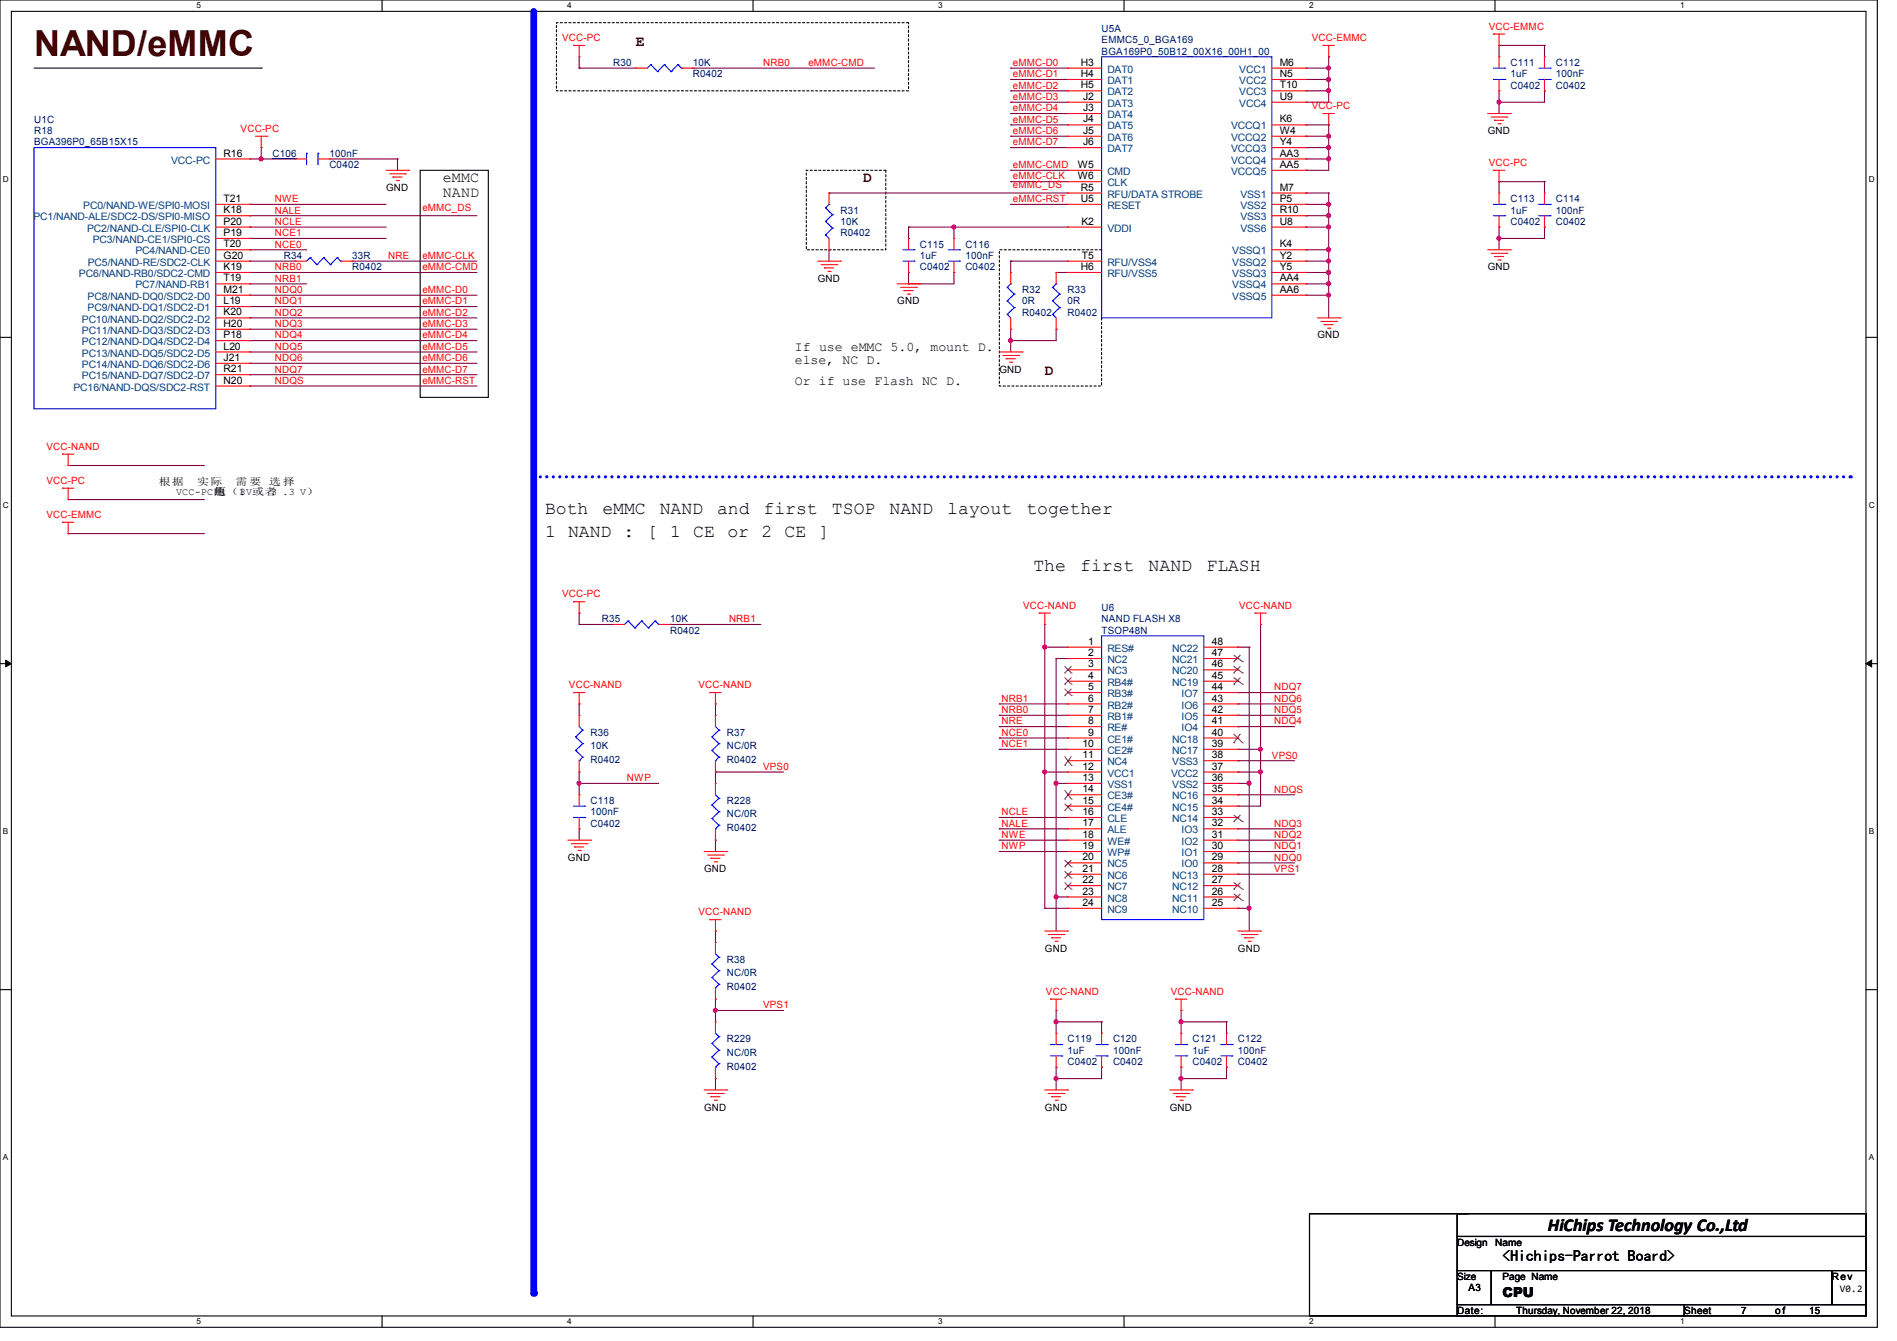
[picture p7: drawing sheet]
<svg xmlns="http://www.w3.org/2000/svg" width="297mm" height="210mm" viewBox="0 0 297 210" stroke-linecap="round" stroke-linejoin="round" font-family="sans-serif">
<path d="M0 0h293.9v207.9h-293.9zM1.8 1.8h290.3v204.3h-290.3z" fill="none" stroke="#000" stroke-width=".17"/>
<g fill="#fff">
<path d="M30.8 .2h.7v1.4h-.7z"/>
<path d="M30.8 206.2h.7v1.4h-.7z"/>
</g>
<path d="M59.8 0v1.8M59.8 206.1v1.8" fill="none" stroke="#000" stroke-width=".17"/>
<g fill="#fff">
<path d="M88.8 .2h.7v1.4h-.7z"/>
<path d="M88.8 206.2h.7v1.4h-.7z"/>
</g>
<path d="M117.9 0v1.8M117.9 206.1v1.8" fill="none" stroke="#000" stroke-width=".17"/>
<g fill="#fff">
<path d="M146.9 .2h.7v1.4h-.7z"/>
<path d="M146.9 206.2h.7v1.4h-.7z"/>
</g>
<path d="M176 0v1.8M176 206.1v1.8" fill="none" stroke="#000" stroke-width=".17"/>
<g fill="#fff">
<path d="M205 .2h.7v1.4h-.7z"/>
<path d="M205 206.2h.7v1.4h-.7z"/>
</g>
<path d="M234.1 0v1.8M234.1 206.1v1.8" fill="none" stroke="#000" stroke-width=".17"/>
<g fill="#fff">
<path d="M263.1 .2h.6v1.4h-.6z"/>
<path d="M263.1 206.2h.6v1.4h-.6z"/>
<path d="M.5 27.3h.9v1.4h-.9z"/>
<path d="M292.6 27.3h.9v1.4h-.9z"/>
<path d="M.5 78.4h.9v1.4h-.9z"/>
<path d="M292.6 78.4h.9v1.4h-.9z"/>
</g>
<path d="M0 52.8h1.8M292.1 52.8h1.8" fill="none" stroke="#000" stroke-width=".17"/>
<g fill="#fff">
<path d="M.5 129.5h.8v1.4h-.8z"/>
<path d="M292.6 129.5h.8v1.4h-.8z"/>
</g>
<path d="M0 103.9h1.8M292.1 103.9h1.8" fill="none" stroke="#000" stroke-width=".17"/>
<path d="M.9 103.4l.9 .5-.9 .5zM292.1 103.9l.9-.5v1z" fill="#000" stroke="#000" stroke-width=".16"/>
<g fill="#fff">
<path d="M.5 180.5h.8v1.4h-.8z"/>
<path d="M292.6 180.5h.8v1.4h-.8z"/>
</g>
<path d="M0 155h1.8M292.1 155h1.8" fill="none" stroke="#000" stroke-width=".17"/>
<path d="M126.2 26.7h12.5v12.4h-12.5zM156.5 39.1h16v21.4h-16z" fill="none" stroke="#000" stroke-width=".17" stroke-dasharray=".3 .3"/>
<path d="M83.6 1.8v200.7" fill="none" stroke="#00f" stroke-width="1.1"/>
<circle cx="83.6" cy="202.5" r=".53" fill="#00f"/>
<path d="M83.6 74.7h206.2" fill="none" stroke="#00f" stroke-width=".51" stroke-dasharray="0 1"/>
<circle cx="289.8" cy="74.7" r=".25" fill="#00f" stroke-dasharray="0 1"/>
<path d="M5.3 10.7h35.6M40.9 10.7h.1M65.8 26.7h10.7v35.5h-10.7zM228.1 190.1h64v3.5h-64zM228.1 193.6h64v5.4h-64zM228.1 199h5.4v5.3h-5.4zM229.9 190.1h-24.9v16h24.9M233.5 199h53.3v5.3h-53.3zM286.8 199h5.3v5.3h-5.3zM228.1 204.3h35.6v1.8h-35.6zM263.7 204.3h28.4v1.8h-28.4z" fill="none" stroke="#000" stroke-width=".17"/>
<path d="M87.1 3.6h55.1v10.6h-55.1z" fill="none" stroke="#000" stroke-width=".17" stroke-dasharray=".3 .3"/>
<g fill="none" stroke="#800040" stroke-width=".17">
<path d="M90.7 10.7h.1M90.7 8.9v1.8M90.7 10.7h8.9M108.5 10.7h.1M108.5 10.7h28.4M158.2 10.7h.1M158.2 12.4h.1M158.2 14.2h.1M158.2 16h.1M158.2 17.8h.1M158.2 19.6h.1M158.2 10.7h8.9"/>
<path d="M158.2 12.4h8.9M158.2 14.2h8.9M158.2 16h8.9M158.2 17.8h8.9M158.2 19.6h8.9M204.5 10.7h.1M204.5 12.4h.1M204.5 14.2h.1M204.5 16h.1M204.5 19.6h.1M204.5 10.7h3.5M204.5 12.4h3.5"/>
<path d="M204.5 14.2h3.5M204.5 19.6h3.5M208 8.9h.1M208 10.7h.1M208 14.2h.1M208 19.6h.1M208 12.4h.1M208 8.9v7.1h-3.5M208 19.6v7.1h-3.5M234.7 16h.1M234.7 14.2h.1M234.7 7.1h.1"/>
<path d="M234.7 7.1v1.8M234.7 14.2v3.6M234.7 7.1h7.1M241.8 7.1h.1M241.8 14.2h.1M241.8 14.2v1.8h-7.1M241.8 7.1v1.8M39.1 35.6h.1M39.1 33.8h.1M39.1 32h.1M39.1 39.1h.1M39.1 37.3h.1"/>
<path d="M39.1 24.9h.1M39.1 24.9h7.1M39.1 32h21.4M39.1 33.8h35.6M39.1 35.6h21.4M39.1 39.1h8.9M39.1 37.3h21.4M40.9 24.9h.1M40.9 23.1h.1M40.9 23.1v1.8M51.6 24.9h10.6M62.2 24.9h.1"/>
<path d="M62.2 26.7h.1M62.2 24.9v1.8M129.8 39.1h.1M129.8 30.2h.1M129.8 30.2h37.3M129.8 39.1v1.8M142.2 35.6h.1M142.2 37.3h.1M142.2 35.6h24.9M142.2 35.6v1.7M149.4 35.6h.1M149.4 35.6v1.7"/>
<path d="M158.2 21.3h.1M158.2 23.1h.1M158.2 26.7h.1M158.2 28.4h.1M158.2 32h.1M158.2 21.3h8.9M158.2 23.1h8.9M158.2 26.7h8.9M158.2 32h8.9M158.2 28.4h8.9M204.5 21.3h.1M204.5 23.1h.1"/>
<path d="M204.5 24.9h.1M204.5 26.7h.1M204.5 30.2h.1M204.5 32h.1M204.5 33.8h.1M204.5 35.6h.1M204.5 39.1h.1M204.5 21.3h3.5M204.5 23.1h3.5M204.5 24.9h3.5M204.5 30.2h3.5M204.5 32h3.5"/>
<path d="M204.5 33.8h3.5M204.5 35.6h3.5M204.5 39.1h3.5M208 21.3h.1M208 23.1h.1M208 24.9h.1M208 35.6h.1M208 30.2h.1M208 33.8h.1M208 32h.1M208 39.1h.1M208 30.2v19.6"/>
<path d="M234.7 37.3h.1M234.7 35.6h.1M234.7 28.4h.1M234.7 28.4h7.1M234.7 28.4v1.8M234.7 35.6v3.5M241.8 28.4h.1M241.8 35.6h.1M241.8 35.6v1.7h-7.1M241.8 28.4v1.8M39.1 44.4h.1M39.1 40.9h.1"/>
<path d="M39.1 51.6h.1M39.1 49.8h.1M39.1 48h.1M39.1 46.2h.1M39.1 58.7h.1M39.1 56.9h.1M39.1 55.1h.1M39.1 53.3h.1M39.1 42.7h.1M39.1 40.9h7.1M39.1 42.7h35.6M39.1 44.4h8.9"/>
<path d="M39.1 46.2h35.6M39.1 51.6h35.6M39.1 49.8h35.6M39.1 48h35.6M39.1 58.7h35.6M39.1 56.9h35.6M39.1 55.1h35.6M39.1 53.3h35.6M55.1 40.9h.1M55.1 40.9h19.6M142.2 44.4h.1M142.2 42.7h.1"/>
<path d="M142.2 42.7v1.7M149.4 42.7h.1M149.4 42.7v1.7h-7.2M158.2 40.9h.1M158.2 53.3h.1M158.2 51.6h.1M158.2 40.9h8.9M158.2 40.9v1.8M158.2 51.6v3.5M165.4 42.7h.1M165.4 51.6h.1M165.4 51.6v1.7h-7.2"/>
<path d="M165.4 42.7h1.7M204.5 40.9h.1M204.5 42.7h.1M204.5 44.4h.1M204.5 46.2h.1M204.5 40.9h3.5M204.5 42.7h3.5M204.5 44.4h3.5M204.5 46.2h3.5M208 46.2h.1M208 44.4h.1M208 40.9h.1"/>
<path d="M208 42.7h.1M10.7 72.9h.1M10.7 78.2h.1M10.7 72.9h21.3M10.7 78.2h21.3M39.1 60.5h.1M39.1 60.5h35.6M10.7 83.6h.1M10.7 83.6h21.3M90.7 97.8h.1M90.7 96h.1M90.7 97.8h5.3"/>
<path d="M90.7 96v1.8M104.9 97.8h.1M104.9 97.8h14.2M163.6 97.8h.1M163.6 97.8v44.4M197.4 97.8h.1M197.4 97.8v28.4h-3.6M90.7 110.2h.1M90.7 110.2v1.8M112 110.2h.1M112 110.2v1.8M156.5 113.8h.1"/>
<path d="M156.5 115.6h.1M156.5 117.3h.1M156.5 110.2h.1M156.5 112h.1M156.5 113.8h10.6M156.5 115.6h10.6M156.5 117.3h10.6M156.5 110.2h10.6M156.5 112h10.6M163.6 101.3h.1M163.6 101.3h3.5M165.4 103.1h.1"/>
<path d="M165.4 103.1h1.7M165.4 103.1v42.7M193.8 101.3h.1M193.8 119.1h.1M193.8 108.5h.1M193.8 110.2h.1M193.8 112h.1M193.8 113.8h.1M193.8 117.3h.1M193.8 101.3h1.8M193.8 113.8h8.9M193.8 117.3h3.6"/>
<path d="M193.8 119.1h8.9M193.8 108.5h8.9M193.8 110.2h8.9M193.8 112h8.9M195.6 101.3h.1M195.6 101.3v44.5M197.4 117.3h.1M90.7 129.8h.1M90.7 120.9h.1M90.7 122.7h.1M90.7 120.9v3.6M90.7 129.8v1.8"/>
<path d="M90.7 122.7h12.4M112 120.9h.1M112 131.6h.1M112 120.9h10.7M112 120.9v1.8M112 131.6v1.7M156.5 133.3h.1M156.5 128h.1M156.5 129.8h.1M156.5 131.6h.1M156.5 133.3h10.6M156.5 128h10.6"/>
<path d="M156.5 129.8h10.6M156.5 131.6h10.6M163.6 120.9h.1M163.6 120.9h3.5M165.4 122.7h.1M165.4 122.7h1.7M193.8 136.9h.1M193.8 122.7h.1M193.8 120.9h.1M193.8 124.5h.1M193.8 129.8h.1M193.8 131.6h.1"/>
<path d="M193.8 133.3h.1M193.8 135.1h.1M193.8 126.2h.1M193.8 136.9h8.9M193.8 120.9h3.6M193.8 122.7h1.8M193.8 133.3h8.9M193.8 129.8h8.9M193.8 131.6h8.9M193.8 124.5h8.9M193.8 135.1h8.9M195.6 122.7h.1"/>
<path d="M197.4 120.9h.1M112 145.8h.1M112 158.2h.1M112 156.5h.1M112 145.8v1.8M112 156.5v3.5M112 158.2h10.7M163.6 142.2h.1M163.6 142.2h3.5M165.4 140.5h.1M165.4 158.2h.1M165.4 158.2v3.6"/>
<path d="M165.4 140.5h1.7M184.9 158.2h.1M184.9 158.2v3.6M193.8 142.2h.1M193.8 142.2h1.8M195.6 142.2h.1M112 168.9h.1M112 168.9v1.8M165.4 167.1h.1M165.4 168.9h.1M165.4 160h.1M165.4 167.1v3.6"/>
<path d="M165.4 160h7.1M172.5 160h.1M172.5 167.1h.1M172.5 167.1v1.8h-7.1M172.5 160v1.8M184.9 167.1h.1M184.9 168.9h.1M184.9 160h.1M184.9 167.1v3.6M184.9 160h7.1M192 160h.1M192 167.1h.1"/>
<path d="M192 167.1v1.8h-7.1M192 160v1.8"/>
</g>
<g fill="#f0f" stroke="#f0f" stroke-width=".17">
<circle cx="197.3" cy="117.3" r=".32"/>
<circle cx="197.3" cy="120.9" r=".32"/>
<circle cx="195.6" cy="142.2" r=".32"/>
<circle cx="163.6" cy="120.9" r=".32"/>
<circle cx="163.6" cy="101.3" r=".32"/>
<circle cx="165.3" cy="122.7" r=".32"/>
<circle cx="165.3" cy="140.4" r=".32"/>
<circle cx="195.6" cy="122.7" r=".32"/>
<circle cx="90.7" cy="122.7" r=".32"/>
<circle cx="208" cy="10.6" r=".32"/>
<circle cx="208" cy="12.4" r=".32"/>
<circle cx="208" cy="14.2" r=".32"/>
<circle cx="208" cy="21.3" r=".32"/>
<circle cx="208" cy="23.1" r=".32"/>
<circle cx="208" cy="24.9" r=".32"/>
<circle cx="208" cy="33.8" r=".32"/>
<circle cx="208" cy="42.7" r=".32"/>
<circle cx="208" cy="32" r=".32"/>
<circle cx="208" cy="46.2" r=".32"/>
<circle cx="208" cy="44.4" r=".32"/>
<circle cx="208" cy="35.5" r=".32"/>
<circle cx="149.3" cy="35.5" r=".32"/>
<circle cx="158.2" cy="53.3" r=".32"/>
<circle cx="208" cy="40.9" r=".32"/>
<circle cx="208" cy="39.1" r=".32"/>
<circle cx="234.7" cy="37.3" r=".32"/>
<circle cx="234.7" cy="16" r=".32"/>
<circle cx="40.9" cy="24.9" r=".32"/>
<circle cx="184.9" cy="168.9" r=".32"/>
<circle cx="184.9" cy="160" r=".32"/>
<circle cx="165.3" cy="160" r=".32"/>
<circle cx="165.3" cy="168.9" r=".32"/>
<circle cx="112" cy="158.2" r=".32"/>
</g>
<g fill="none" stroke="#f00" stroke-width=".17">
<path d="M89.8 7.1h.1M89.8 7.1h1.8M90.7 8.9h.1M90.7 7.1v1.8M99.6 10.7h.1M99.6 10.7h1.7M106.7 10.7h1.8M108.5 10.7h.1M167.1 10.7h.1M167.1 12.4h.1M167.1 14.2h.1M167.1 16h.1"/>
<path d="M167.1 17.8h.1M167.1 19.6h.1M167.1 17.8h5.4M167.1 10.7h5.4M167.1 12.4h5.4M167.1 14.2h5.4M167.1 16h5.4M167.1 19.6h5.4M199.1 10.7h5.4M199.1 12.4h5.4M199.1 14.2h5.4M199.1 16h5.4"/>
<path d="M199.1 19.6h5.4M204.5 19.6h.1M204.5 10.7h.1M204.5 12.4h.1M204.5 14.2h.1M204.5 16h.1M207.1 7.1h.1M207.1 17.8h.1M207.1 7.1h1.8M207.1 17.8h1.8M208 8.9h.1M208 19.6h.1"/>
<path d="M208 7.1v1.8M208 17.8v1.8M232.9 17.8h3.6M233.5 18.3h2.4M233.8 5.3h.1M233.8 5.3h1.8M234 18.8h.1M234 18.8h1.4M234.5 19.4h.4M234.7 7.1h.1M234.7 14.2h.1M234.7 8.9h.1"/>
<path d="M234.7 5.3v1.8M234.7 8.9v1.8M234.7 12.4v1.8M234.9 19.4h.1M235.9 18.3h.1M236.5 17.8h.1M241.8 14.2h.1M241.8 8.9h.1M241.8 8.9v1.8M241.8 12.4v1.8M33.8 39.1h5.3M33.8 24.9h5.3"/>
<path d="M33.8 35.6h5.3M33.8 32h5.3M33.8 33.8h5.3M33.8 37.3h5.3M39.1 37.3h.1M39.1 39.1h.1M39.1 24.9h.1M39.1 32h.1M39.1 33.8h.1M39.1 35.6h.1M40 21.3h1.8M40.9 23.1h.1"/>
<path d="M40.9 21.3v1.8M41.8 21.3h.1M46.2 24.9h.1M46.2 24.9h1.8M49.8 24.9h1.8M51.6 24.9h.1M60.5 26.7h3.5M61 27.2h2.5M61.5 27.7h.1M61.5 27.7h1.4M62.1 28.3h.3M62.4 28.3h.1"/>
<path d="M63.5 27.2h.1M64 26.7h.1M129.8 39.1h.1M129.8 30.2h.1M129.8 30.2v1.8M129.8 37.3v1.8M142.2 37.3h.1M142.2 37.3v1.8M149.4 37.3h.1M149.4 37.3v1.8M167.1 21.3h.1M167.1 23.1h.1"/>
<path d="M167.1 35.6h.1M167.1 30.2h.1M167.1 32h.1M167.1 26.7h.1M167.1 28.4h.1M167.1 26.7h5.4M167.1 21.3h5.4M167.1 23.1h5.4M167.1 35.6h5.4M167.1 30.2h5.4M167.1 32h5.4M167.1 28.4h5.4"/>
<path d="M199.1 26.7h5.4M199.1 39.1h5.4M199.1 21.3h5.4M199.1 24.9h5.4M199.1 23.1h5.4M199.1 35.6h5.4M199.1 30.2h5.4M199.1 32h5.4M199.1 33.8h5.4M204.5 39.1h.1M204.5 30.2h.1M204.5 32h.1"/>
<path d="M204.5 33.8h.1M204.5 35.6h.1M204.5 21.3h.1M204.5 23.1h.1M204.5 24.9h.1M204.5 26.7h.1M232.9 39.1h3.6M233.5 39.7h2.4M233.8 26.7h.1M233.8 26.7h1.8M234.7 28.4h.1M234.7 35.6h.1"/>
<path d="M234.7 30.2h.1M234.7 26.7v1.7M234.7 30.2v1.8M234.7 33.8v1.8M235.9 39.7h.1M236.5 39.1h.1M241.8 35.6h.1M241.8 30.2h.1M241.8 30.2v1.8M241.8 33.8v1.8M33.8 49.8h5.3M33.8 44.4h5.3"/>
<path d="M33.8 55.1h5.3M33.8 40.9h5.3M33.8 42.7h5.3M33.8 46.2h5.3M33.8 48h5.3M33.8 51.6h5.3M33.8 53.3h5.3M33.8 56.9h5.3M33.8 58.7h5.3M39.1 40.9h.1M39.1 42.7h.1M39.1 44.4h.1"/>
<path d="M39.1 46.2h.1M39.1 48h.1M39.1 49.8h.1M39.1 51.6h.1M39.1 53.3h.1M39.1 55.1h.1M39.1 56.9h.1M39.1 58.7h.1M46.2 40.9h.1M46.2 40.9h1.8M53.3 40.9h1.8M55.1 40.9h.1"/>
<path d="M128 40.9h3.6M128.6 41.4h2.4M129.1 42h.1M129.1 42h1.4M129.6 42.5h.4M130 42.5h.1M131 41.4h.1M131.6 40.9h.1M140.5 44.4h3.5M141 45h2.5M141.5 45.5h.1M141.5 45.5h1.5"/>
<path d="M142.1 46.1h.3M142.2 42.7h.1M142.2 40.9v1.8M142.4 46.1h.1M143.5 45h.1M144 44.4h.1M149.4 42.7h.1M149.4 40.9v1.8M156.5 55.1h3.5M157 55.7h2.5M157.5 56.2h.1M157.5 56.2h1.5"/>
<path d="M158.1 56.7h.3M158.2 51.6h.1M158.2 42.7h.1M158.2 42.7v1.7M158.2 49.8v1.8M158.4 56.7h.1M159.5 55.7h.1M160 55.1h.1M165.4 51.6h.1M165.4 42.7h.1M165.4 42.7v1.7M165.4 49.8v1.8"/>
<path d="M167.1 42.7h.1M167.1 40.9h.1M167.1 40.9h5.4M167.1 42.7h5.4M199.1 44.4h5.4M199.1 40.9h5.4M199.1 42.7h5.4M199.1 46.2h5.4M204.5 40.9h.1M204.5 42.7h.1M204.5 44.4h.1M204.5 46.2h.1"/>
<path d="M206.2 49.8h3.6M206.8 50.3h2.5M207.3 50.8h.1M207.3 50.8h1.4M207.9 51.4h.3M208.2 51.4h.1M209.3 50.3h.1M209.8 49.8h.1M234 40.2h.1M234 40.2h1.4M234.5 40.7h.4M234.9 40.7h.1"/>
<path d="M9.8 71.1h.1M9.8 76.5h.1M9.8 71.1h1.8M9.8 76.5h1.8M10.7 72.9h.1M10.7 78.2h.1M10.7 71.1v1.8M10.7 76.5v1.7M33.8 60.5h5.3M39.1 60.5h.1M9.8 81.8h.1M9.8 81.8h1.8"/>
<path d="M10.7 83.6h.1M10.7 81.8v1.8M89.8 94.2h.1M89.8 94.2h1.8M90.7 96h.1M90.7 94.2v1.8M96 97.8h.1M96 97.8h1.8M103.1 97.8h1.8M104.9 97.8h.1M162.7 96h.1M162.7 96h1.8"/>
<path d="M163.6 97.8h.1M163.6 96v1.8M196.5 96h.1M196.5 96h1.7M197.4 97.8h.1M197.4 96v1.8M89.8 108.5h.1M89.8 108.5h1.8M90.7 110.2h.1M90.7 112h.1M90.7 108.5v1.7M90.7 112v1.8"/>
<path d="M90.7 119.1v1.8M111.1 108.5h.1M111.1 108.5h1.8M112 110.2h.1M112 112h.1M112 108.5v1.7M112 112v1.8M112 119.1v1.8M167.1 110.2h.1M167.1 112h.1M167.1 104.9h.1M167.1 119.1h.1"/>
<path d="M167.1 117.3h.1M167.1 106.7h.1M167.1 108.5h.1M167.1 113.8h.1M167.1 115.6h.1M167.1 101.3h.1M167.1 103.1h.1M167.1 108.5h5.4M167.1 110.2h5.4M167.1 117.3h5.4M167.1 113.8h5.4M167.1 104.9h5.4"/>
<path d="M167.1 112h5.4M167.1 119.1h5.4M167.1 106.7h5.4M167.1 101.3h5.4M167.1 103.1h5.4M167.1 115.6h5.4M188.5 108.5h5.3M188.5 110.2h5.3M188.5 117.3h5.3M188.5 113.8h5.3M188.5 104.9h5.3M188.5 112h5.3"/>
<path d="M188.5 119.1h5.3M188.5 106.7h5.3M188.5 101.3h5.3M188.5 103.1h5.3M188.5 115.6h5.3M193.8 117.3h.1M193.8 113.8h.1M193.8 104.9h.1M193.8 106.7h.1M193.8 108.5h.1M193.8 112h.1M193.8 101.3h.1"/>
<path d="M193.8 119.1h.1M193.8 103.1h.1M193.8 115.6h.1M193.8 110.2h.1M88.9 131.6h3.6M89.5 132.1h2.4M90 132.6h.1M90 132.6h1.4M90.5 133.2h.3M90.7 129.8h.1M90.7 124.5h.1M90.7 120.9h.1"/>
<path d="M90.7 124.5v1.7M90.7 128v1.8M90.8 133.2h.1M91.9 132.1h.1M92.5 131.6h.1M110.2 133.3h3.6M110.8 133.9h2.4M111.3 134.4h.1M111.3 134.4h1.4M111.8 135h.4M112 120.9h.1M112 122.7h.1"/>
<path d="M112 131.6h.1M112 122.7v1.8M112 129.8v1.8M112.2 135h.1M113.2 133.9h.1M113.8 133.3h.1M167.1 124.5h.1M167.1 126.2h.1M167.1 135.1h.1M167.1 136.9h.1M167.1 120.9h.1M167.1 129.8h.1"/>
<path d="M167.1 131.6h.1M167.1 138.7h.1M167.1 122.7h.1M167.1 128h.1M167.1 133.3h.1M167.1 131.6h5.4M167.1 133.3h5.4M167.1 124.5h5.4M167.1 135.1h5.4M167.1 126.2h5.4M167.1 136.9h5.4M167.1 122.7h5.4"/>
<path d="M167.1 128h5.4M167.1 120.9h5.4M167.1 129.8h5.4M167.1 138.7h5.4M188.5 131.6h5.3M188.5 133.3h5.3M188.5 124.5h5.3M188.5 135.1h5.3M188.5 126.2h5.3M188.5 136.9h5.3M188.5 122.7h5.3M188.5 128h5.3"/>
<path d="M188.5 120.9h5.3M188.5 129.8h5.3M188.5 138.7h5.3M193.8 135.1h.1M193.8 124.5h.1M193.8 122.7h.1M193.8 131.6h.1M193.8 128h.1M193.8 136.9h.1M193.8 129.8h.1M193.8 120.9h.1M193.8 138.7h.1"/>
<path d="M193.8 133.3h.1M193.8 126.2h.1M111.1 144h.1M111.1 144h1.8M112 145.8h.1M112 147.6h.1M112 156.5h.1M112 144v1.8M112 147.6v1.8M112 154.7v1.8M163.6 145.8h3.5M164.1 146.3h2.5"/>
<path d="M164.5 156.5h.1M164.5 156.5h1.7M164.6 146.9h.1M164.6 146.9h1.5M165.2 147.4h.3M165.4 158.2h.1M165.4 156.5v1.7M165.5 147.4h.1M166.6 146.3h.1M167.1 145.8h.1M167.1 142.2h.1M167.1 140.5h.1"/>
<path d="M167.1 140.5h5.4M167.1 142.2h5.4M184 156.5h.1M184 156.5h1.8M184.9 158.2h.1M184.9 156.5v1.7M188.5 140.5h5.3M188.5 142.2h5.3M193.8 140.5h.1M193.8 142.2h.1M193.8 145.8h3.6M194.4 146.3h2.4"/>
<path d="M194.9 146.9h.1M194.9 146.9h1.4M195.4 147.4h.3M195.7 147.4h.1M196.8 146.3h.1M197.4 145.8h.1M110.2 170.7h3.6M110.8 171.2h2.4M111.3 171.7h.1M111.3 171.7h1.4M111.8 172.3h.4M112 160h.1"/>
<path d="M112 168.9h.1M112 160v1.8M112 167.1v1.8M112.2 172.3h.1M113.2 171.2h.1M113.8 170.7h.1M163.6 170.7h3.5M164.1 171.2h2.5M164.6 171.7h.1M164.6 171.7h1.5M165.2 172.3h.3M165.4 167.1h.1"/>
<path d="M165.4 161.8h.1M165.4 161.8v1.8M165.4 165.4v1.7M165.5 172.3h.1M166.6 171.2h.1M167.1 170.7h.1M172.5 167.1h.1M172.5 161.8h.1M172.5 161.8v1.8M172.5 165.4v1.7M183.1 170.7h3.6M183.7 171.2h2.4"/>
<path d="M184.2 171.7h.1M184.2 171.7h1.4M184.7 172.3h.4M184.9 167.1h.1M184.9 161.8h.1M184.9 161.8v1.8M184.9 165.4v1.7M185.1 172.3h.1M186.1 171.2h.1M186.7 170.7h.1M192 167.1h.1M192 161.8h.1"/>
<path d="M192 161.8v1.8M192 165.4v1.7"/>
</g>
<g fill="none" stroke="#00f" stroke-width=".17">
<path d="M101.9 10.1h.1M101.9 10.1l-.6 .6M101.9 10.1l1.1 1.1M103 11.2h.1M104 10.1h.1M104 10.1l-1 1.1M104 10.1l1.1 1.1M105.1 11.2h.1M106.1 10.1h.1M106.1 10.1l-1 1.1M106.1 10.1l.6 .6M106.7 10.7h.1"/>
<path d="M172.5 8.9h26.6v40.9h-26.6zM233.8 12.4h1.8M233.8 10.7h1.8M235.6 12.4h.1M235.6 10.7h.1M240.9 12.4h1.8M240.9 10.7h1.8M242.7 12.4h.1M242.7 10.7h.1M5.3 23.1h28.5v40.9h-28.5zM48 24h.1M48 24v1.8"/>
<path d="M49.8 24h.1M49.8 24v1.8M129.2 36.8h.1M129.2 34.7h.1M129.2 32.6h.1M129.2 36.8l.6 .5M129.2 34.7l1.1 1M129.2 32.6l1.1 1M129.8 32h.1M129.8 32l-.6 .6M130.3 35.7h.1M130.3 33.6h.1"/>
<path d="M130.3 35.7l-1.1 1.1M130.3 33.6l-1.1 1.1M141.4 39.1h1.7M143.1 39.1h.1M148.5 39.1h1.7M150.2 39.1h.1M233.8 33.8h1.8M233.8 32h1.8M235.6 33.8h.1M235.6 32h.1M240.9 33.8h1.8M240.9 32h1.8"/>
<path d="M242.7 33.8h.1M242.7 32h.1M48.6 40.3h.1M48.6 40.3l-.6 .6M48.6 40.3l1 1.1M49.6 41.4h.1M50.7 40.3h.1M50.7 40.3l-1.1 1.1M50.7 40.3l1 1.1M51.7 41.4h.1M52.8 40.3h.1M52.8 40.3l-1.1 1.1"/>
<path d="M52.8 40.3l.5 .6M53.3 40.9h.1M141.4 40.9h1.7M143.1 40.9h.1M148.5 40.9h1.7M150.2 40.9h.1M157.7 49.2h.1M157.7 47.1h.1M157.7 45h.1M157.7 49.2l.5 .6M157.7 47.1l1.1 1.1M157.7 45l1.1 1.1"/>
<path d="M158.2 44.4h.1M158.2 44.4l-.5 .6M158.8 48.2h.1M158.8 46.1h.1M158.8 48.2l-1.1 1M158.8 46.1l-1.1 1M164.8 49.2h.1M164.8 47.1h.1M164.8 45h.1M164.8 49.2l.6 .6M164.8 47.1l1.1 1.1M164.8 45l1.1 1.1"/>
<path d="M165.4 44.4h.1M165.4 44.4l-.6 .6M165.9 48.2h.1M165.9 46.1h.1M165.9 48.2l-1.1 1M165.9 46.1l-1.1 1M98.3 97.2h.1M98.3 97.2l-.5 .6M98.3 97.2l1.1 1.1M99.4 98.3h.1M100.5 97.2h.1M100.5 97.2l-1.1 1.1"/>
<path d="M100.5 97.2l1 1.1M101.5 98.3h.1M102.6 97.2h.1M102.6 97.2l-1.1 1.1M102.6 97.2l.5 .6M103.1 97.8h.1M172.5 99.6h16v44.4h-16zM90.1 115.4h.1M90.1 117.5h.1M90.1 115.4l1.1 1.1M90.1 117.5l1.1 1.1M90.7 119.1h.1"/>
<path d="M90.7 113.8l.5 .5M91.2 114.3h.1M91.2 116.5h.1M91.2 118.6h.1M91.2 114.3l-1.1 1.1M91.2 116.5l-1.1 1M91.2 118.6l-.5 .5M111.5 115.4h.1M111.5 117.5h.1M111.5 115.4l1.1 1.1M111.5 117.5l1.1 1.1M112 119.1h.1"/>
<path d="M112 113.8l.6 .5M112.6 114.3h.1M112.6 116.5h.1M112.6 118.6h.1M112.6 114.3l-1.1 1.1M112.6 116.5l-1.1 1M112.6 118.6l-.6 .5M89.8 128h1.8M89.8 126.2h1.8M91.6 128h.1M91.6 126.2h.1M111.5 126.1h.1"/>
<path d="M111.5 128.2h.1M111.5 126.1l1.1 1M111.5 128.2l1.1 1M112 129.8h.1M112 124.5l.6 .5M112.6 125h.1M112.6 127.1h.1M112.6 129.2h.1M112.6 125l-1.1 1.1M112.6 127.1l-1.1 1.1M112.6 129.2l-.6 .6M111.5 151h.1"/>
<path d="M111.5 153.1h.1M111.5 151l1.1 1M111.5 153.1l1.1 1M112 154.7h.1M112 149.4l.6 .5M112.6 149.9h.1M112.6 152h.1M112.6 154.1h.1M112.6 149.9l-1.1 1.1M112.6 152l-1.1 1.1M112.6 154.1l-.6 .6M111.5 163.4h.1"/>
<path d="M111.5 165.5h.1M111.5 163.4l1.1 1.1M111.5 165.5l1.1 1.1M112 167.1h.1M112 161.8l.6 .5M112.6 162.3h.1M112.6 164.5h.1M112.6 166.6h.1M112.6 162.3l-1.1 1.1M112.6 164.5l-1.1 1M112.6 166.6l-.6 .5M164.5 165.4h1.7"/>
<path d="M164.5 163.6h1.7M166.2 165.4h.1M166.2 163.6h.1M171.6 165.4h1.8M171.6 163.6h1.8M173.4 165.4h.1M173.4 163.6h.1M184 165.4h1.8M184 163.6h1.8M185.8 165.4h.1M185.8 163.6h.1M191.1 165.4h1.8"/>
<path d="M191.1 163.6h1.8M192.9 165.4h.1M192.9 163.6h.1"/>
</g>
<path d="M42.7 24.8h3.8" fill="none" stroke="#000080" stroke-width=".16"/>
<g fill="none" stroke="#804000" stroke-width=".16">
<path d="M166.7 105.4h.1M166.7 119.9h.1M166.7 107.2h.1M166.7 108.9h.1M166.7 104.3l1 1.1M166.7 118.5l1 1.4M166.7 106.1l1 1.1M166.7 107.9l1 1M167.7 105.4h.1M167.7 119.9h.1M167.7 107.2h.1M167.7 108.9h.1"/>
<path d="M167.7 104.3l-1 1.1M167.7 118.5l-1 1.4M167.7 106.1l-1 1.1M167.7 107.9l-1 1M193.1 105.4h.1M193.1 107.2h.1M193.1 103.6h.1M193.1 116.3h.1M193.1 104.3l1.5 1.1M193.1 106.1l1.5 1.1M193.1 102.6l1.5 1M193.1 114.9l1.5 1.4"/>
<path d="M194.2 104.3l-1.1 1.1M194.2 106.1l-1.1 1.1M194.2 102.6l-1.1 1M194.2 114.9l-1.1 1.4M194.6 105.4h.1M194.6 107.2h.1M194.6 103.6h.1M194.6 116.3h.1M166.7 125.2h.1M166.7 126.9h.1M166.7 135.7h.1M166.7 137.5h.1"/>
<path d="M166.7 139.3h.1M166.7 123.7l1 1.5M166.7 125.9l1 1M166.7 134.7l1 1M166.7 136.4l1 1.1M166.7 138.2l1 1.1M167.7 125.2h.1M167.7 126.9h.1M167.7 135.7h.1M167.7 137.5h.1M167.7 139.3h.1M167.7 123.7l-1 1.5"/>
<path d="M167.7 125.9l-1 1M167.7 134.7l-1 1M167.7 136.4l-1 1.1M167.7 138.2l-1 1.1M193.1 128.7h.1M193.1 139.3h.1M193.1 140l1.5 1M193.1 127.6l1.5 1.1M193.1 138.2l1.5 1.1M194.2 140l-1.1 1M194.2 127.6l-1.1 1.1M194.2 138.2l-1.1 1.1"/>
<path d="M194.6 128.7h.1M194.6 139.3h.1M193.1 141h.1M194.6 141h.1"/>
</g>
<text font-size="5.6" fill="#400000" x="5.3" y="8.8">NAND/eMMC</text>
<g font-size="2.8">
<text x="85.3" y="80.5">Both</text>
<text x="94.3" y="80.5">eMMC</text>
<text x="103.3" y="80.5">NAND</text>
<text x="112.3" y="80.5">and</text>
<text x="119.5" y="80.5">first</text>
<text x="130.3" y="80.5">TSOP</text>
<text x="139.3" y="80.5">NAND</text>
<text x="148.3" y="80.5">layout</text>
<text x="160.7" y="80.5">together</text>
<text x="85.3" y="84">1 NAND : [ 1 CE or 2 CE ]</text>
<text x="161.8" y="89.4">The</text>
<text x="169.1" y="89.4">first</text>
<text x="179.8" y="89.4">NAND</text>
<text x="188.9" y="89.4">FLASH</text>
<text x="242.4" y="192.8">HiChips Technology Co.,Ltd</text>
</g>
<text font-size="2.5" x="235.2" y="197.5">&lt;Hichips-Parrot Board&gt;</text>
<g font-size="2.3" fill="#400000">
<text x="99.6" y="7.2">E</text>
<text x="135.1" y="28.6">D</text>
<text x="163.6" y="58.8">D</text>
</g>
<g font-size="2.3">
<text x="69.3" y="28.6">eMMC</text>
<text x="69.3" y="30.9">NAND</text>
</g>
<g font-size="2.1">
<text x="124.5" y="54.9">If use eMMC 5.0, mount D.</text>
<text x="124.5" y="57">else, NC D.</text>
<text x="124.5" y="60.3">Or if use Flash NC D.</text>
<text x="235.2" y="203.1">CPU</text>
</g>
<g font-size="1.6" fill="#000080">
<text x="172.5" y="5">U5A</text>
<text x="96" y="10.3">R30</text>
<text x="108.5" y="10.3">10K</text>
<text x="172.5" y="6.8">EMMC5_0_BGA169</text>
<text x="172.5" y="8.6">BGA169P0_50B12_00X16_00H1_00</text>
<text x="236.5" y="10.3">C111</text>
<text x="243.6" y="10.3">C112</text>
<text x="108.5" y="12.1">R0402</text>
<text x="236.5" y="12.1">1uF</text>
<text x="236.5" y="13.9">C0402</text>
<text x="243.6" y="12.1">100nF</text>
<text x="243.6" y="13.9">C0402</text>
<text x="5.3" y="21">R18</text>
<text x="5.3" y="19.2">U1C</text>
<text x="5.3" y="22.8">BGA396P0_65B15X15</text>
<text x="42.7" y="24.6">C106</text>
<text x="51.6" y="24.6">100nF</text>
<text x="51.6" y="26.3">C0402</text>
<text x="131.6" y="33.4">R31</text>
<text x="131.6" y="35.2">10K</text>
<text x="236.5" y="31.7">C113</text>
<text x="236.5" y="33.4">1uF</text>
<text x="236.5" y="35.2">C0402</text>
<text x="243.6" y="31.7">C114</text>
<text x="243.6" y="33.4">100nF</text>
<text x="243.6" y="35.2">C0402</text>
<text x="44.5" y="40.6">R34</text>
<text x="55.1" y="40.6">33R</text>
<text x="131.6" y="37">R0402</text>
<text x="144" y="38.8">C115</text>
<text x="144" y="40.6">1uF</text>
<text x="151.1" y="38.8">C116</text>
<text x="151.1" y="40.6">100nF</text>
<text x="55.1" y="42.3">R0402</text>
<text x="144" y="42.3">C0402</text>
<text x="151.1" y="42.3">C0402</text>
<text x="160" y="45.9">R32</text>
<text x="160" y="47.7">0R</text>
<text x="167.1" y="45.9">R33</text>
<text x="167.1" y="47.7">0R</text>
<text x="160" y="49.4">R0402</text>
<text x="167.1" y="49.4">R0402</text>
<text x="172.5" y="95.7">U6</text>
<text x="94.2" y="97.5">R35</text>
<text x="104.9" y="97.5">10K</text>
<text x="104.9" y="99.2">R0402</text>
<text x="172.5" y="97.5">NAND FLASH X8</text>
<text x="172.5" y="99.2">TSOP48N</text>
<text x="92.5" y="115.2">R36</text>
<text x="92.5" y="117.3">10K</text>
<text x="92.5" y="119.5">R0402</text>
<text x="113.8" y="115.2">R37</text>
<text x="113.8" y="117.3">NC/0R</text>
<text x="113.8" y="119.5">R0402</text>
<text x="92.5" y="125.9">C118</text>
<text x="113.8" y="125.9">R228</text>
<text x="92.5" y="127.7">100nF</text>
<text x="92.5" y="129.5">C0402</text>
<text x="113.8" y="128">NC/0R</text>
<text x="113.8" y="130.2">R0402</text>
<text x="113.8" y="150.8">R38</text>
<text x="113.8" y="152.9">NC/0R</text>
<text x="113.8" y="155.1">R0402</text>
<text x="113.8" y="163.2">R229</text>
<text x="113.8" y="165.4">NC/0R</text>
<text x="113.8" y="167.5">R0402</text>
<text x="167.1" y="163.2">C119</text>
<text x="167.1" y="165">1uF</text>
<text x="167.1" y="166.8">C0402</text>
<text x="174.3" y="163.2">C120</text>
<text x="174.3" y="165">100nF</text>
<text x="174.3" y="166.8">C0402</text>
<text x="186.7" y="163.2">C121</text>
<text x="186.7" y="165">1uF</text>
<text x="186.7" y="166.8">C0402</text>
<text x="193.8" y="163.2">C122</text>
<text x="193.8" y="165">100nF</text>
<text x="193.8" y="166.8">C0402</text>
</g>
<g font-size="1.6" fill="#f00">
<text x="233.1" y="4.7">VCC-EMMC</text>
<text x="88" y="6.4">VCC-PC</text>
<text x="119.5" y="10.3">NRB0</text>
<text x="126.6" y="10.3">eMMC-CMD</text>
<text x="158.6" y="10.3">eMMC-D0</text>
<text x="205.4" y="6.4">VCC-EMMC</text>
<text x="158.6" y="12.1">eMMC-D1</text>
<text x="158.6" y="13.9">eMMC-D2</text>
<text x="158.6" y="15.7">eMMC-D3</text>
<text x="158.6" y="17.4">eMMC-D4</text>
<text x="205.4" y="17.1">VCC-PC</text>
<text x="37.7" y="20.7">VCC-PC</text>
<text x="158.6" y="19.2">eMMC-D5</text>
<text x="158.6" y="21">eMMC-D6</text>
<text x="158.6" y="22.8">eMMC-D7</text>
<text x="158.6" y="26.3">eMMC-CMD</text>
<text x="158.6" y="28.1">eMMC-CLK</text>
<text x="158.6" y="29.5">eMMC_DS</text>
<text x="233.1" y="26">VCC-PC</text>
<text x="43" y="35.2">NCLE</text>
<text x="43" y="33.4">NALE</text>
<text x="43" y="31.7">NWE</text>
<text x="66.1" y="33">eMMC_DS</text>
<text x="158.6" y="31.7">eMMC-RST</text>
<text x="43" y="38.8">NCE0</text>
<text x="43" y="37">NCE1</text>
<text x="60.8" y="40.6">NRE</text>
<text x="66.1" y="40.6">eMMC-CLK</text>
<text x="43" y="44.1">NRB1</text>
<text x="43" y="47.7">NDQ1</text>
<text x="43" y="45.9">NDQ0</text>
<text x="43" y="42.3">NRB0</text>
<text x="66.1" y="47.7">eMMC-D1</text>
<text x="66.1" y="45.9">eMMC-D0</text>
<text x="66.1" y="42.3">eMMC-CMD</text>
<text x="43" y="51.2">NDQ3</text>
<text x="43" y="49.4">NDQ2</text>
<text x="43" y="53">NDQ4</text>
<text x="66.1" y="51.2">eMMC-D3</text>
<text x="66.1" y="49.4">eMMC-D2</text>
<text x="66.1" y="53">eMMC-D4</text>
<text x="43" y="58.3">NDQ7</text>
<text x="43" y="56.6">NDQ6</text>
<text x="43" y="54.8">NDQ5</text>
<text x="66.1" y="58.3">eMMC-D7</text>
<text x="66.1" y="56.6">eMMC-D6</text>
<text x="66.1" y="54.8">eMMC-D5</text>
<text x="43" y="60.1">NDQS</text>
<text x="66.1" y="60.1">eMMC-RST</text>
<text x="7.3" y="70.4">VCC-NAND</text>
<text x="7.3" y="75.8">VCC-PC</text>
<text x="7.3" y="81.1">VCC-EMMC</text>
<text x="88" y="93.6">VCC-PC</text>
<text x="160.2" y="95.3">VCC-NAND</text>
<text x="194" y="95.3">VCC-NAND</text>
<text x="114.1" y="97.5">NRB1</text>
<text x="89.1" y="107.8">VCC-NAND</text>
<text x="109.4" y="107.8">VCC-NAND</text>
<text x="156.8" y="113.5">NRE</text>
<text x="156.8" y="109.9">NRB1</text>
<text x="156.8" y="111.7">NRB0</text>
<text x="199.5" y="108.1">NDQ7</text>
<text x="199.5" y="109.9">NDQ6</text>
<text x="199.5" y="111.7">NDQ5</text>
<text x="199.5" y="113.5">NDQ4</text>
<text x="156.8" y="115.2">NCE0</text>
<text x="156.8" y="117">NCE1</text>
<text x="199.1" y="118.8">VPS0</text>
<text x="98.1" y="122.3">NWP</text>
<text x="119.5" y="120.6">VPS0</text>
<text x="199.5" y="124.1">NDQS</text>
<text x="156.8" y="127.7">NCLE</text>
<text x="156.8" y="129.5">NALE</text>
<text x="156.8" y="131.2">NWE</text>
<text x="199.5" y="129.5">NDQ3</text>
<text x="199.5" y="131.2">NDQ2</text>
<text x="156.8" y="133">NWP</text>
<text x="199.5" y="136.6">VPS1</text>
<text x="199.5" y="133">NDQ1</text>
<text x="199.5" y="134.8">NDQ0</text>
<text x="109.4" y="143.3">VCC-NAND</text>
<text x="163.8" y="155.8">VCC-NAND</text>
<text x="183.3" y="155.8">VCC-NAND</text>
<text x="119.5" y="157.9">VPS1</text>
</g>
<g font-size="1.6">
<text x="169.2" y="10.3">H3</text>
<text x="200.4" y="10.3">M6</text>
<text x="169.2" y="12.1">H4</text>
<text x="169.2" y="13.8">H5</text>
<text x="169.6" y="15.6">J2</text>
<text x="169.6" y="17.4">J3</text>
<text x="200.4" y="12.1">N5</text>
<text x="200.4" y="13.8">T10</text>
<text x="200.4" y="15.6">U9</text>
<text x="169.6" y="19.2">J4</text>
<text x="169.6" y="21">J5</text>
<text x="169.6" y="22.7">J6</text>
<text x="200.4" y="19.2">K6</text>
<text x="200.4" y="21">W4</text>
<text x="200.4" y="22.7">Y4</text>
<text x="232.9" y="21">GND</text>
<text x="35" y="24.5">R16</text>
<text x="60.5" y="29.9">GND</text>
<text x="168.8" y="26.3">W5</text>
<text x="168.8" y="28.1">W6</text>
<text x="169.2" y="29.8">R5</text>
<text x="200.4" y="29.8">M7</text>
<text x="200.4" y="24.5">AA3</text>
<text x="200.4" y="26.3">AA5</text>
<text x="35" y="31.6">T21</text>
<text x="35" y="33.4">K18</text>
<text x="35" y="35.2">P20</text>
<text x="169.2" y="31.6">U5</text>
<text x="169.3" y="35.2">K2</text>
<text x="200.4" y="31.6">P5</text>
<text x="200.4" y="33.4">R10</text>
<text x="200.4" y="35.2">U8</text>
<text x="35" y="37">P19</text>
<text x="35" y="38.7">T20</text>
<text x="35" y="40.5">G20</text>
<text x="169.4" y="40.5">T5</text>
<text x="200.4" y="38.7">K4</text>
<text x="200.4" y="40.5">Y2</text>
<text x="35" y="42.3">K19</text>
<text x="35" y="44.1">T19</text>
<text x="35" y="45.8">M21</text>
<text x="35" y="47.6">L19</text>
<text x="128" y="44.1">GND</text>
<text x="140.5" y="47.7">GND</text>
<text x="169.2" y="42.3">H6</text>
<text x="200.4" y="42.3">Y5</text>
<text x="200.4" y="44.1">AA4</text>
<text x="200.4" y="45.8">AA6</text>
<text x="232.9" y="42.3">GND</text>
<text x="35" y="49.4">K20</text>
<text x="35" y="51.2">H20</text>
<text x="35" y="53">P18</text>
<text x="206.3" y="53">GND</text>
<text x="35" y="54.7">L20</text>
<text x="35" y="56.5">J21</text>
<text x="35" y="58.3">R21</text>
<text x="156.5" y="58.3">GND</text>
<text x="35" y="60.1">N20</text>
<text x="24.9" y="75.9">根据</text>
<text x="27.6" y="77.5">VCC-PC的</text>
<text x="30.9" y="75.9">实际</text>
<text x="33.5" y="77.5">电</text>
<text x="33.6" y="77.5">压（1</text>
<text x="36.9" y="75.9">需 要</text>
<text x="37.5" y="77.5">.</text>
<text x="37.5" y="77.5">8V或者</text>
<text x="42.1" y="75.9">选 择</text>
<text x="42.5" y="77.5">3 .3 V）</text>
<text x="170.4" y="101">1</text>
<text x="189.7" y="101">48</text>
<text x="170.4" y="104.5">3</text>
<text x="170.4" y="106.3">4</text>
<text x="170.4" y="102.7">2</text>
<text x="189.7" y="104.5">46</text>
<text x="189.7" y="106.3">45</text>
<text x="189.7" y="102.7">47</text>
<text x="170.4" y="109.9">6</text>
<text x="170.4" y="111.6">7</text>
<text x="170.4" y="108.1">5</text>
<text x="170.4" y="113.4">8</text>
<text x="189.7" y="113.4">41</text>
<text x="189.7" y="108.1">44</text>
<text x="189.7" y="111.6">42</text>
<text x="189.7" y="109.9">43</text>
<text x="169.5" y="118.7">11</text>
<text x="169.5" y="117">10</text>
<text x="170.4" y="115.2">9</text>
<text x="189.7" y="117">39</text>
<text x="189.7" y="118.7">38</text>
<text x="189.7" y="115.2">40</text>
<text x="169.5" y="124.1">14</text>
<text x="169.5" y="125.9">15</text>
<text x="169.5" y="120.5">12</text>
<text x="169.5" y="122.3">13</text>
<text x="189.7" y="124.1">35</text>
<text x="189.7" y="122.3">36</text>
<text x="189.7" y="120.5">37</text>
<text x="189.7" y="125.9">34</text>
<text x="169.5" y="129.4">17</text>
<text x="169.5" y="131.2">18</text>
<text x="169.5" y="127.6">16</text>
<text x="189.7" y="131.2">31</text>
<text x="189.7" y="127.6">33</text>
<text x="189.7" y="129.4">32</text>
<text x="88.9" y="134.8">GND</text>
<text x="110.2" y="136.6">GND</text>
<text x="169.5" y="134.7">20</text>
<text x="169.5" y="136.5">21</text>
<text x="169.5" y="133">19</text>
<text x="189.7" y="134.7">29</text>
<text x="189.7" y="136.5">28</text>
<text x="189.7" y="133">30</text>
<text x="169.5" y="141.9">24</text>
<text x="169.5" y="138.3">22</text>
<text x="169.5" y="140.1">23</text>
<text x="189.7" y="140.1">26</text>
<text x="189.7" y="141.9">25</text>
<text x="189.7" y="138.3">27</text>
<text x="163.6" y="149">GND</text>
<text x="193.8" y="149">GND</text>
<text x="110.2" y="173.9">GND</text>
<text x="163.6" y="173.9">GND</text>
<text x="183.1" y="173.9">GND</text>
<text x="228.1" y="195.1">Design</text>
<text x="234.1" y="195.1">Name</text>
<text x="228.1" y="200.4">Size</text>
<text x="229.9" y="202.2">A3</text>
<text x="235.2" y="200.4">Page Name</text>
<text x="286.8" y="200.4">Rev</text>
<text x="288" y="202.4">V0.2</text>
<text x="228.1" y="205.7">Date:</text>
<text x="237.4" y="205.7">Thursday, November 22, 2018</text>
<text x="263.7" y="205.7">Sheet</text>
<text x="272.6" y="205.7">7</text>
<text x="277.9" y="205.7">o f</text>
<text x="283.3" y="205.7">15</text>
</g>
<g font-size="1.6" fill="#004080">
<text x="173.4" y="11.4">DAT0</text>
<text x="194" y="11.4">VCC1</text>
<text x="173.4" y="13.2">DAT1</text>
<text x="173.4" y="14.9">DAT2</text>
<text x="173.4" y="16.7">DAT3</text>
<text x="194" y="13.2">VCC2</text>
<text x="194" y="14.9">VCC3</text>
<text x="194" y="16.7">VCC4</text>
<text x="173.4" y="18.5">DAT4</text>
<text x="173.4" y="20.3">DAT5</text>
<text x="173.4" y="22.1">DAT6</text>
<text x="173.4" y="23.8">DAT7</text>
<text x="192.8" y="20.3">VCCQ1</text>
<text x="192.8" y="22.1">VCCQ2</text>
<text x="192.8" y="23.8">VCCQ3</text>
<text x="26.8" y="25.6">VCC-PC</text>
<text x="173.4" y="27.4">CMD</text>
<text x="173.4" y="29.2">CLK</text>
<text x="192.8" y="25.6">VCCQ4</text>
<text x="192.8" y="27.4">VCCQ5</text>
<text x="5.3" y="34.5">PC1/NAND-ALE/SDC2-DS/SPI0-MISO</text>
<text x="13" y="32.7">PC0/NAND-WE/SPI0-MOSI</text>
<text x="173.4" y="30.9">RFU/DATA STROBE</text>
<text x="173.4" y="32.7">RESET</text>
<text x="194.2" y="30.9">VSS1</text>
<text x="194.2" y="32.7">VSS2</text>
<text x="194.2" y="34.5">VSS3</text>
<text x="13.6" y="36.3">PC2/NAND-CLE/SPI0-CLK</text>
<text x="13.8" y="41.6">PC5/NAND-RE/SDC2-CLK</text>
<text x="14.5" y="38.1">PC3/NAND-CE1/SPI0-CS</text>
<text x="21.2" y="39.8">PC4/NAND-CE0</text>
<text x="173.4" y="36.3">VDDI</text>
<text x="173.4" y="41.6">RFU/VSS4</text>
<text x="192.9" y="39.8">VSSQ1</text>
<text x="192.9" y="41.6">VSSQ2</text>
<text x="194.2" y="36.3">VSS6</text>
<text x="12.4" y="43.4">PC6/NAND-RB0/SDC2-CMD</text>
<text x="13.7" y="46.9">PC8/NAND-DQ0/SDC2-D0</text>
<text x="21.2" y="45.2">PC7/NAND-RB1</text>
<text x="173.4" y="43.4">RFU/VSS5</text>
<text x="192.9" y="43.4">VSSQ3</text>
<text x="192.9" y="45.2">VSSQ4</text>
<text x="192.9" y="46.9">VSSQ5</text>
<text x="12.8" y="50.5">PC10/NAND-DQ2/SDC2-D2</text>
<text x="12.8" y="52.3">PC11/NAND-DQ3/SDC2-D3</text>
<text x="13.7" y="48.7">PC9/NAND-DQ1/SDC2-D1</text>
<text x="12.8" y="54.1">PC12/NAND-DQ4/SDC2-D4</text>
<text x="12.8" y="55.8">PC13/NAND-DQ5/SDC2-D5</text>
<text x="12.8" y="57.6">PC14/NAND-DQ6/SDC2-D6</text>
<text x="12.8" y="59.4">PC15/NAND-DQ7/SDC2-D7</text>
<text x="11.5" y="61.2">PC16/NAND-DQS/SDC2-RST</text>
<text x="173.4" y="105.6">NC3</text>
<text x="173.4" y="107.4">RB4#</text>
<text x="173.4" y="102.1">RES#</text>
<text x="173.4" y="103.8">NC2</text>
<text x="183.5" y="105.6">NC20</text>
<text x="183.5" y="107.4">NC19</text>
<text x="183.5" y="102.1">NC22</text>
<text x="183.5" y="103.8">NC21</text>
<text x="173.4" y="111">RB2#</text>
<text x="173.4" y="112.7">RB1#</text>
<text x="173.4" y="109.2">RB3#</text>
<text x="185" y="109.2">IO7</text>
<text x="185" y="112.7">IO5</text>
<text x="185" y="111">IO6</text>
<text x="173.4" y="119.8">NC4</text>
<text x="173.4" y="118.1">CE2#</text>
<text x="173.4" y="114.5">RE#</text>
<text x="173.4" y="116.3">CE1#</text>
<text x="183.5" y="118.1">NC17</text>
<text x="183.5" y="119.8">VSS3</text>
<text x="183.5" y="116.3">NC18</text>
<text x="185" y="114.5">IO4</text>
<text x="173.4" y="125.2">CE3#</text>
<text x="173.4" y="121.6">VCC1</text>
<text x="173.4" y="123.4">VSS1</text>
<text x="183.4" y="121.6">VCC2</text>
<text x="183.5" y="125.2">NC16</text>
<text x="183.5" y="123.4">VSS2</text>
<text x="173.4" y="127">CE4#</text>
<text x="173.4" y="130.5">ALE</text>
<text x="173.4" y="128.7">CLE</text>
<text x="183.5" y="128.7">NC14</text>
<text x="183.5" y="127">NC15</text>
<text x="185" y="130.5">IO3</text>
<text x="173.4" y="135.8">NC5</text>
<text x="173.4" y="137.6">NC6</text>
<text x="173.4" y="132.3">WE#</text>
<text x="173.4" y="134.1">WP#</text>
<text x="183.5" y="137.6">NC13</text>
<text x="185" y="135.8">IO0</text>
<text x="185" y="132.3">IO2</text>
<text x="185" y="134.1">IO1</text>
<text x="173.4" y="143">NC9</text>
<text x="173.4" y="139.4">NC7</text>
<text x="173.4" y="141.2">NC8</text>
<text x="183.5" y="141.2">NC11</text>
<text x="183.5" y="143">NC10</text>
<text x="183.5" y="139.4">NC12</text>
</g>
<g font-size="1.3">
<text x="30.8" y="1.3">5</text>
<text x="88.8" y="1.3">4</text>
<text x="146.9" y="1.3">3</text>
<text x="205" y="1.3">2</text>
<text x="263.1" y="1.3">1</text>
<text x=".5" y="28.4">D</text>
<text x="292.6" y="28.4">D</text>
<text x=".5" y="79.5">C</text>
<text x="292.6" y="79.5">C</text>
<text x=".5" y="130.6">B</text>
<text x="292.6" y="130.6">B</text>
<text x=".5" y="181.7">A</text>
<text x="292.6" y="181.7">A</text>
<text x="30.8" y="207.4">5</text>
<text x="88.8" y="207.4">4</text>
<text x="146.9" y="207.4">3</text>
<text x="205" y="207.4">2</text>
<text x="263.1" y="207.4">1</text>
</g>
</svg>
